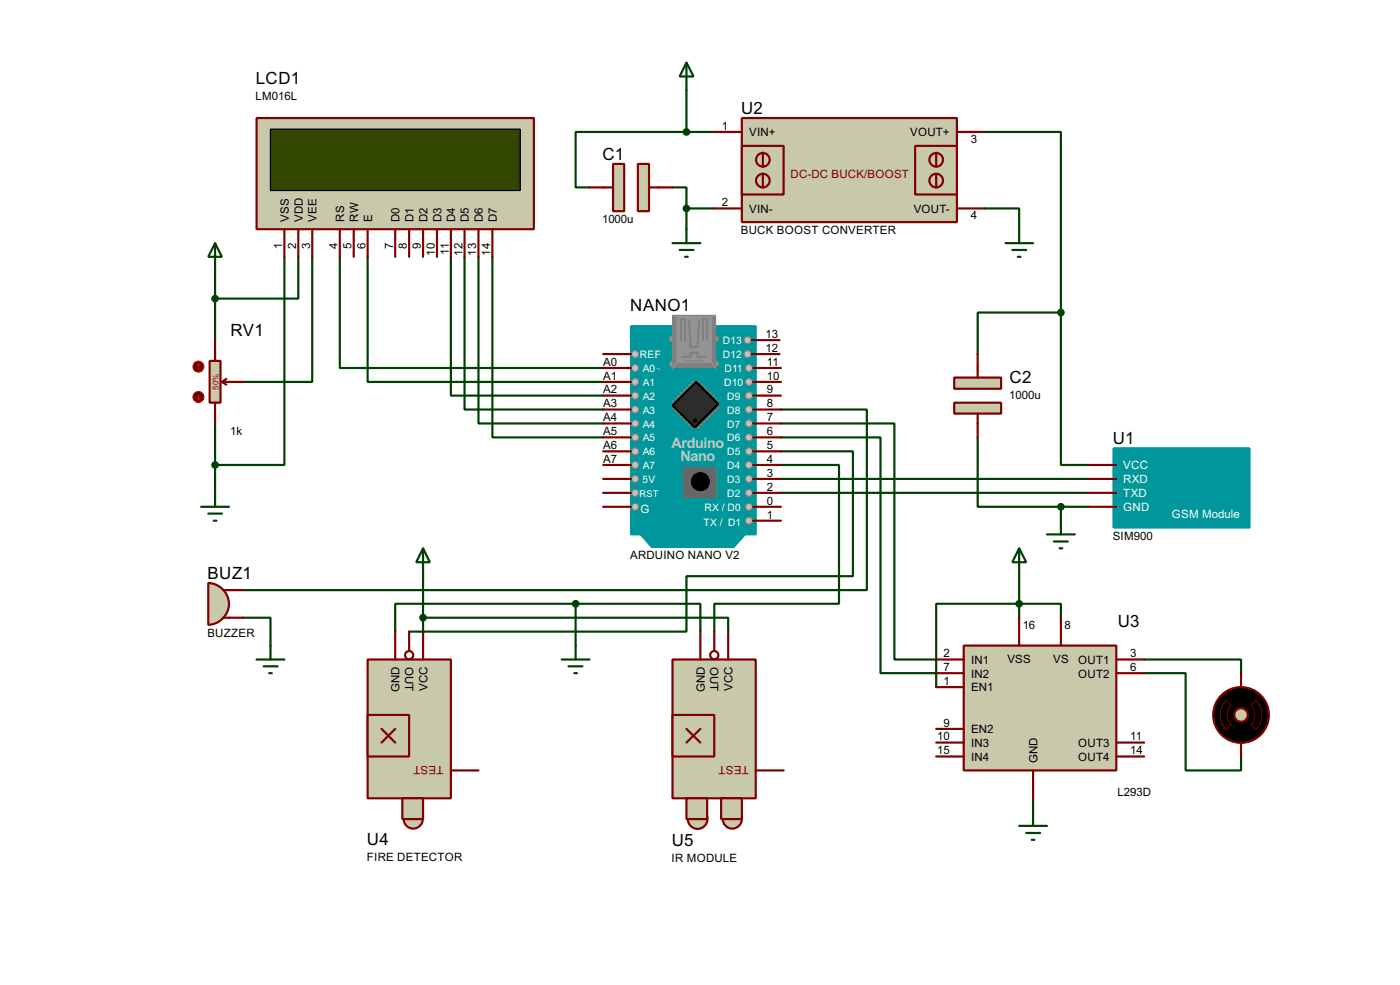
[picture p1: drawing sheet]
<svg xmlns="http://www.w3.org/2000/svg" width="256mm" height="180mm" viewBox="0 0 256 180" stroke-linecap="round" stroke-linejoin="round" font-family="sans-serif">
<g fill="none" stroke="#004000" stroke-width=".4">
<path d="M125.8 16.6v7.6M123.2 34.3h2.6v3.9M125.8 24.2h-20.3v10.1h2.5M125.8 24.2h5.1M125.8 38.2v3.8M125.8 38.2h5.1M180.4 38.2h6.3v3.8M180.4 24.2h14v33M39.4 49.6v12.7M52.1 47v38.1h-12.7M54.7 47v7.7h-15.3M57.2 47v22.9h-12.7"/>
<path d="M62.3 47v20.4h48.2M67.4 47v22.9h43.1M82.6 47v25.4h27.9M85.1 47v28h25.4M87.7 47v30.5h22.8M90.2 47v33.1h20.3M194.4 57.2v27.9h5M194.4 57.2h-15.3v7.6M39.4 77.5v12.7M143.1 77.5h20.8v43.2h7.6M143.1 75h15.7v33h-114.3M143.1 80.1h18.2v43.1h10.2"/>
<path d="M143.1 82.6h13.2v22.9h-30.5v10.1h-50.8M143.1 85.1h10.6v25.4h-22.8v5.1M143.1 87.7h56.3M143.1 90.2h56.3M179.1 80.1v12.7h15.3M194.4 92.8h5M194.4 92.8v2.5M44.5 113.1h5.1v5.1M77.5 113.1h55.9v2.5M77.5 105.5v10.1M105.5 110.5h22.8v5.1M105.5 110.5h-33.1v5.1"/>
<path d="M105.5 110.5v7.7M186.7 105.5v7.6M194.4 113.1v-2.6h-22.9v15.3M209.6 120.7h17.8v2.5M209.6 123.2h7.6v17.8h10.2v-2.5M189.3 146.1v2.5"/>
</g>
<path d="M115.6 59.7h22.9v38.1h-2l-2.1 2.3h-15l-2-2.3h-1.8z" fill-rule="evenodd" fill="#00979c" stroke="#00979c" stroke-width=".4"/>
<path d="M125.3 85.7h5.8v5.3h-5.8z" fill="#686767" stroke="#686767" stroke-width=".4"/>
<circle cx="128.3" cy="88.2" r="1.55" fill="#000" stroke="#000" stroke-width=".4"/>
<path d="M120.2 67.4l.8 .2" fill="none" stroke="#939393" stroke-width=".18"/>
<g fill="#c0c0c0" stroke="#808080" stroke-width=".25">
<circle cx="137.2" cy="67.4" r=".65"/>
<circle cx="136.9" cy="64.8" r=".65"/>
<circle cx="137.2" cy="69.9" r=".65"/>
<circle cx="137.2" cy="72.4" r=".65"/>
<circle cx="137.2" cy="77.5" r=".65"/>
<circle cx="137.2" cy="75" r=".65"/>
<circle cx="137.2" cy="80.1" r=".65"/>
<circle cx="137.2" cy="82.6" r=".65"/>
<circle cx="137.2" cy="87.7" r=".65"/>
<circle cx="137.2" cy="85.1" r=".65"/>
<circle cx="137.2" cy="90.2" r=".65"/>
<circle cx="137.2" cy="92.8" r=".65"/>
<circle cx="137.2" cy="95.3" r=".65"/>
<circle cx="136.9" cy="62.3" r=".65"/>
<circle cx="116.3" cy="64.8" r=".65"/>
<circle cx="116.3" cy="67.4" r=".65"/>
<circle cx="116.3" cy="72.4" r=".65"/>
<circle cx="116.3" cy="69.9" r=".65"/>
<circle cx="116.3" cy="75" r=".65"/>
<circle cx="116.3" cy="77.5" r=".65"/>
<circle cx="116.3" cy="82.6" r=".65"/>
<circle cx="116.3" cy="80.1" r=".65"/>
<circle cx="116.3" cy="85.1" r=".65"/>
</g>
<g fill="#939393" stroke="#757575" stroke-width=".18">
<circle cx="131.1" cy="62" r=".55"/>
<circle cx="131.1" cy="66.6" r=".55"/>
</g>
<g fill="#939393" stroke="#808080" stroke-width=".18">
<circle cx="123.2" cy="62" r=".55"/>
<circle cx="123.2" cy="66.6" r=".55"/>
</g>
<path d="M123.2 57.7h7.9v9.7h-7.9z" fill="#808080" stroke="#808080" stroke-width=".18"/>
<path d="M124 58h6.4v8.3h-6.4z" fill="#939393" stroke="#939393" stroke-width=".18"/>
<path d="M123.2 57.7l.8 .3M131.1 57.7l-.7 .3M124 66.3l-.8 1.1M130.4 66.3l.7 1.1" fill="none" stroke="#939393" stroke-width=".18"/>
<path d="M126.3 58.7l.2 4.6M128.1 58.7l-.3 4.9h-1.3M124.8 62.3v-3.8h.7v3.8M125 65.3h1.5v-.7h1.3v.7h1.5M128.8 62.3v-3.8h.8v3.8" fill="none" stroke="#808080" stroke-width=".4"/>
<path d="M125.5 66.1h3.3" fill="none" stroke="#808080" stroke-width=".2"/>
<g fill="none" stroke="#808080" stroke-width=".45">
<path d="M123.2 73.5l.6 .5M123.8 73l.5 .5M123.8 74.2l-.6 .5M124.3 72.4l.5 .6M124.3 74.7l-.5 .5M124.8 71.9l.5 .5M124.8 75.2l-.5 .5M125.3 71.4l.5 .5M125.3 75.7l-.5 .6M125.8 70.9l.5 .5M125.8 76.3l-.5 .5M126.3 70.4l.5 .5"/>
<path d="M126.3 76.8l-.5 .5M126.8 69.9l.5 .5M126.8 77.3l-.5 .5M127.3 77.8l-.5 .5M127.6 77.8l.5 .5M128.1 77.3l.5 .5M128.1 69.9l-.5 .5M128.6 76.8l.5 .5M128.6 70.4l-.5 .5M129.1 76.3l.5 .5M129.1 70.9l-.5 .5M129.6 75.7l.5 .6"/>
<path d="M129.6 71.4l-.5 .5M130.1 75.2l.5 .5M130.1 71.9l-.5 .5M130.6 74.7l.5 .5M130.6 72.4l-.5 .6M131.1 74.2l.5 .5M131.1 73l-.5 .5M131.6 73.5l-.5 .5"/>
</g>
<path d="M123.2 74.2l4.4-4.3 4 4.1-4.3 4.3z" fill-rule="evenodd" fill="#2c2c2c" stroke="#000" stroke-width=".4"/>
<circle cx="127.3" cy="77" r=".3" fill="#000" stroke="#000" stroke-width=".18"/>
<g fill="#c0c0c0" stroke="#808080" stroke-width=".25">
<circle cx="116.3" cy="87.7" r=".65"/>
<circle cx="116.3" cy="92.8" r=".65"/>
<circle cx="116.3" cy="90.2" r=".65"/>
</g>
<g fill="none" stroke="#800000" stroke-width=".4">
<path d="M110.5 77.5h5.1M110.5 75h5.1M110.5 72.4h5.1M110.5 69.9h5.1M110.5 67.4h5.1M110.5 64.8h5.1M137.7 64.8h5.1M137.7 62.3h5.1M138 77.5h5.1M138 75h5.1M138 72.4h5.1M138 69.9h5.1"/>
<path d="M138 67.4h5.1M110.5 92.8h5.1M110.5 90.2h5.1M110.5 87.7h5.1M110.5 85.1h5.1M110.5 82.6h5.1M110.5 80.1h5.1M138 92.8h5.1M138 95.3h5.1M138 90.2h5.1M138 87.7h5.1M138 85.1h5.1"/>
<path d="M138 82.6h5.1M138 80.1h5.1"/>
</g>
<path d="M47 21.6h50.8v20.4h-50.8z" fill="#c8c8aa" stroke="#800000" stroke-width=".4"/>
<path d="M49.6 23.7h45.7v11.2h-45.7z" fill="#324600" stroke="#000" stroke-width=".25"/>
<g fill="none" stroke="#800000" stroke-width=".4">
<path d="M52.1 42v5M54.7 42v5M57.2 42v5M62.3 42v5M64.8 42v5M67.4 42v5M72.4 42v5M75 42v5M77.5 42v5M80.1 42v5M82.6 42v5M85.1 42v5"/>
<path d="M87.7 42v5M90.2 42v5"/>
</g>
<path d="M38.4 66.1h2v7.6h-2z" fill="#c8c8aa" stroke="#800000" stroke-width=".4"/>
<path d="M39.4 62.3v3.8M39.4 73.7v3.8M40.7 69.9l.8 .5M40.7 69.9h3.8M41.5 69.4l-.8 .5" fill="none" stroke="#800000" stroke-width=".4"/>
<circle cx="36.3" cy="67.1" r="1" fill="#400000" stroke="#f00" stroke-width=".2"/>
<path d="M36.4 66.6l-.3 .3M36.4 66.6l.2 .3M36.4 66.6v1" fill="none" stroke="#f00" stroke-width=".2"/>
<circle cx="36.3" cy="72.7" r="1" fill="#400000" stroke="#f00" stroke-width=".2"/>
<path d="M36.1 73l.3 .2M36.4 72.2v1M36.6 73l-.2 .2" fill="none" stroke="#f00" stroke-width=".2"/>
<path d="M39.4 44.5l1.3 2.5h-2.5zM39.4 44.5v5.1M36.9 92.8h5.1M38.2 94h2.5M39.2 95.3h.5M39.4 90.2v2.6M191.8 97.8h5.1M193.1 99.1h2.5M194.4 95.3v2.5M194.1 100.4h.5" fill="none" stroke="#004000" stroke-width=".4"/>
<g fill="#004000" stroke="#004000" stroke-width=".4">
<circle cx="39.4" cy="85.1" r=".5"/>
<circle cx="39.4" cy="54.7" r=".5"/>
</g>
<path d="M204 82.1h24.9v14.5h-24.9z" fill="#00979c" stroke="#00979c" stroke-width=".4"/>
<path d="M199.4 87.7h5.1M199.4 90.2h5.1M199.4 85.1h5.1M199.4 92.8h5.1" fill="none" stroke="#800000" stroke-width=".4"/>
<g fill="#c8c8aa" stroke="#800000" stroke-width=".4">
<path d="M135.9 21.6h39.4v19.1h-39.4z"/>
<path d="M135.9 26.7h7.7v8.9h-7.7z"/>
<path d="M167.7 26.7h7.6v8.9h-7.6z"/>
</g>
<g fill="#c8c8aa" stroke="#800000" stroke-width=".4">
<circle cx="139.7" cy="29.3" r="1.25"/>
<circle cx="139.7" cy="33.1" r="1.25"/>
<circle cx="171.5" cy="29.3" r="1.25"/>
<circle cx="171.5" cy="33.1" r="1.25"/>
</g>
<path d="M130.9 24.2h5M130.9 38.2h5M139.8 28v2.5M139.8 31.8v2.5M171.5 28v2.5M171.5 31.8v2.5M175.3 24.2h5.1M175.3 38.2h5.1" fill="none" stroke="#800000" stroke-width=".4"/>
<path d="M125.8 11.5l1.3 2.5h-2.6zM125.8 11.5v5.1M123.2 44.5h5.1M124.5 45.8h2.6M125.5 47h.5M125.8 42v2.5M184.2 44.5h5.1M185.5 45.8h2.5M186.5 47h.5M186.7 42v2.5" fill="none" stroke="#004000" stroke-width=".4"/>
<path d="M176.6 118.2h27.9v22.8h-27.9z" fill="#c8c8aa" stroke="#800000" stroke-width=".4"/>
<g fill="none" stroke="#800000" stroke-width=".4">
<path d="M186.7 113.1v5.1M194.4 113.1v5.1M171.5 120.7h5.1M171.5 123.2h5.1M171.5 135.9h5.1M171.5 138.5h5.1M171.5 125.8h5.1M171.5 133.4h5.1M204.5 120.7h5.1M204.5 123.2h5.1M204.5 135.9h5.1M204.5 138.5h5.1"/>
<path d="M189.3 141v5.1"/>
</g>
<path d="M186.7 100.4l1.3 2.5h-2.5zM186.7 100.4v5.1M186.7 151.2h5.1M188 152.5h2.6M189 153.7h.5M189.3 148.6v2.6" fill="none" stroke="#004000" stroke-width=".4"/>
<circle cx="186.7" cy="110.5" r=".5" fill="#004000" stroke="#004000" stroke-width=".4"/>
<circle cx="227.3" cy="130.9" r="5.1" fill="#000" stroke="#800000" stroke-width=".4"/>
<path d="M224.7 128.2l.9 .9a2.54 2.54 0 0 0 0 3.6l-.9 .9a3.8 3.8 0 0 1 0-5.4zM229.2 129.1l.9-.9a3.8 3.8 0 0 1 0 5.4l-.9-.9a2.54 2.54 0 0 0 0-3.6z" fill="none" stroke="#800000" stroke-width=".18"/>
<circle cx="227.3" cy="130.9" r="1.25" fill="#c8c8aa" stroke="#800000" stroke-width=".4"/>
<path d="M227.4 123.2v2.6M227.4 135.9v2.6" fill="none" stroke="#800000" stroke-width=".4"/>
<path d="M38.2 106.7a3.8 3.8 0 0 1 3.8 3.8 3.8 3.8 0 0 1-3.8 3.9z" fill-rule="evenodd" fill="#c8c8aa" stroke="#800000" stroke-width=".4"/>
<path d="M40.9 108h3.6M40.9 113.1h3.6" fill="none" stroke="#800000" stroke-width=".4"/>
<path d="M49.6 118.2v2.5M47 120.7h5.1M48.3 122h2.6M49.3 123.2h.5" fill="none" stroke="#004000" stroke-width=".4"/>
<g fill="#c8c8aa" stroke="#800000" stroke-width=".4">
<path d="M67.4 120.7h15.2v25.4h-15.2z"/>
<path d="M73.7 146.1h3.8v3.8h-3.8z"/>
<path d="M67.4 130.9h7.6v7.6h-7.6z"/>
</g>
<circle cx="75.7" cy="149.9" r="1.75" fill="#c8c8aa" stroke="#800000" stroke-width=".4"/>
<g fill="none" stroke="#800000" stroke-width=".4">
<path d="M72.4 115.6v5.1M75 115.6v3.6M77.5 115.6v5.1M69.9 133.4l2.5 2.5M72.4 133.4l-2.5 2.5M82.6 141h5.1"/>
<circle cx="74.9" cy="119.9" r=".75"/>
</g>
<g fill="#c8c8aa" stroke="#800000" stroke-width=".4">
<path d="M123.2 120.7h15.3v25.4h-15.3z"/>
<path d="M132.1 146.1h3.8v3.8h-3.8z"/>
<path d="M125.8 146.1h3.8v3.8h-3.8z"/>
<path d="M123.2 130.9h7.7v7.6h-7.7z"/>
</g>
<g fill="#c8c8aa" stroke="#800000" stroke-width=".4">
<circle cx="134.1" cy="149.9" r="1.75"/>
<circle cx="127.8" cy="149.9" r="1.8"/>
</g>
<g fill="none" stroke="#800000" stroke-width=".4">
<path d="M128.3 115.6v5.1M130.9 115.6v3.6M133.4 115.6v5.1M125.8 133.4l2.5 2.5M128.3 133.4l-2.5 2.5M138.5 141h5.1"/>
<circle cx="130.8" cy="119.9" r=".75"/>
</g>
<path d="M77.5 100.4l1.3 2.5h-2.5zM77.5 100.4v5.1M105.5 118.2v2.5M102.9 120.7h5.1M104.2 122h2.5M105.2 123.2h.5" fill="none" stroke="#004000" stroke-width=".4"/>
<g fill="#004000" stroke="#004000" stroke-width=".4">
<circle cx="77.5" cy="113.1" r=".5"/>
<circle cx="105.4" cy="110.5" r=".5"/>
<circle cx="125.7" cy="24.2" r=".5"/>
<circle cx="125.7" cy="38.2" r=".5"/>
</g>
<g fill="#c8c8aa" stroke="#800000" stroke-width=".4">
<path d="M174.8 69.1h8.6v2.1h-8.6z"/>
<path d="M174.8 73.7h8.6v2h-8.6z"/>
</g>
<path d="M179.1 64.8v4.3M179.1 75.7v4.4" fill="none" stroke="#800000" stroke-width=".4"/>
<g fill="#004000" stroke="#004000" stroke-width=".4">
<circle cx="194.3" cy="92.8" r=".5"/>
<circle cx="194.3" cy="57.2" r=".5"/>
</g>
<g fill="#c8c8aa" stroke="#800000" stroke-width=".4">
<path d="M112.3 30h2.1v8.7h-2.1z"/>
<path d="M116.9 30h2v8.7h-2z"/>
</g>
<path d="M108 34.3h4.3M118.9 34.3h4.3" fill="none" stroke="#800000" stroke-width=".4"/>
<g font-size="3.5">
<text x="46.9" y="15.5">LCD1</text>
<text x="135.8" y="20.8">U2</text>
<text x="110.4" y="29.2">C1</text>
<text x="115.5" y="57">NANO1</text>
<text x="42.2" y="61.4">RV1</text>
<text x="185" y="70.1">C2</text>
<text x="203.9" y="81.3">U1</text>
<text x="38" y="105.9">BUZ1</text>
<text x="204.8" y="114.8">U3</text>
<text x="67.2" y="154.7">U4</text>
<text x="123.1" y="154.8">U5</text>
</g>
<g font-size="3" fill="#c0c0c0">
<text x="123" y="82.1">Arduino</text>
<text x="124.6" y="84.3">Nano</text>
</g>
<g font-size="2.4">
<text x="46.8" y="18.3">LM016L</text>
<text x="132.3" y="23.8">1</text>
<text x="137.2" y="25">VIN+</text>
<text x="166.7" y="25">VOUT+</text>
<text x="177.9" y="26.1">3</text>
<text x="52.9" y="40.6" transform="rotate(-90 52.9 40.6)">VSS</text>
<text x="55.5" y="40.6" transform="rotate(-90 55.5 40.6)">VDD</text>
<text x="58" y="40.6" transform="rotate(-90 58 40.6)">VEE</text>
<text x="63.1" y="40.6" transform="rotate(-90 63.1 40.6)">RS</text>
<text x="65.6" y="40.6" transform="rotate(-90 65.6 40.6)">RW</text>
<text x="68.2" y="40.6" transform="rotate(-90 68.2 40.6)">E</text>
<text x="73.2" y="40.6" transform="rotate(-90 73.2 40.6)">D0</text>
<text x="75.8" y="40.6" transform="rotate(-90 75.8 40.6)">D1</text>
<text x="78.3" y="40.6" transform="rotate(-90 78.3 40.6)">D2</text>
<text x="80.9" y="40.6" transform="rotate(-90 80.9 40.6)">D3</text>
<text x="83.4" y="40.6" transform="rotate(-90 83.4 40.6)">D4</text>
<text x="85.9" y="40.6" transform="rotate(-90 85.9 40.6)">D5</text>
<text x="88.5" y="40.6" transform="rotate(-90 88.5 40.6)">D6</text>
<text x="91" y="40.6" transform="rotate(-90 91 40.6)">D7</text>
<text x="110.3" y="40.9">1000u</text>
<text x="132.3" y="37.7">2</text>
<text x="137.2" y="39">VIN-</text>
<text x="167.4" y="39">VOUT-</text>
<text x="177.9" y="40.2">4</text>
<text x="51.7" y="45.6" transform="rotate(-90 51.7 45.6)">1</text>
<text x="54.3" y="45.7" transform="rotate(-90 54.3 45.7)">2</text>
<text x="56.8" y="45.6" transform="rotate(-90 56.8 45.6)">3</text>
<text x="61.9" y="45.7" transform="rotate(-90 61.9 45.7)">4</text>
<text x="64.4" y="45.6" transform="rotate(-90 64.4 45.6)">5</text>
<text x="67" y="45.7" transform="rotate(-90 67 45.7)">6</text>
<text x="72" y="45.7" transform="rotate(-90 72 45.7)">7</text>
<text x="74.6" y="45.7" transform="rotate(-90 74.6 45.7)">8</text>
<text x="77.1" y="45.6" transform="rotate(-90 77.1 45.6)">9</text>
<text x="79.7" y="46.8" transform="rotate(-90 79.7 46.8)">10</text>
<text x="82.2" y="46.6" transform="rotate(-90 82.2 46.6)">11</text>
<text x="84.7" y="46.8" transform="rotate(-90 84.7 46.8)">12</text>
<text x="87.3" y="46.8" transform="rotate(-90 87.3 46.8)">13</text>
<text x="89.8" y="46.8" transform="rotate(-90 89.8 46.8)">14</text>
<text x="135.7" y="42.9">BUCK BOOST CONVERTER</text>
<text x="140.3" y="64.4">12</text>
<text x="140.3" y="61.9">13</text>
<text x="110.5" y="72">A2</text>
<text x="110.5" y="69.5">A1</text>
<text x="110.5" y="67">A0</text>
<text x="140.5" y="72">9</text>
<text x="140.5" y="69.5">10</text>
<text x="140.5" y="67">11</text>
<text x="110.5" y="77.1">A4</text>
<text x="110.5" y="74.6">A3</text>
<text x="140.5" y="77.1">7</text>
<text x="140.5" y="74.6">8</text>
<text x="184.9" y="73">1000u</text>
<text x="42.2" y="79.7">1k</text>
<text x="110.5" y="79.7">A5</text>
<text x="110.5" y="82.2">A6</text>
<text x="140.5" y="82.2">5</text>
<text x="140.5" y="79.7">6</text>
<text x="110.5" y="84.7">A7</text>
<text x="140.5" y="89.8">2</text>
<text x="140.5" y="87.3">3</text>
<text x="140.5" y="84.7">4</text>
<text x="140.5" y="92.4">0</text>
<text x="140.5" y="94.9">1</text>
<text x="203.8" y="98.8">SIM900</text>
<text x="115.4" y="102.3">ARDUINO NANO V2</text>
<text x="38" y="116.6">BUZZER</text>
<text x="187.3" y="115.2">16</text>
<text x="195" y="115.2">8</text>
<text x="74.3" y="122" transform="rotate(90 74.3 122)">OUT</text>
<text x="130.1" y="122" transform="rotate(90 130.1 122)">OUT</text>
<text x="172.9" y="120.3">2</text>
<text x="172.9" y="122.8">7</text>
<text x="172.9" y="125.4">1</text>
<text x="177.9" y="121.5">IN1</text>
<text x="177.9" y="124">IN2</text>
<text x="184.5" y="121.4">VSS</text>
<text x="192.9" y="121.4">VS</text>
<text x="197.5" y="121.5">OUT1</text>
<text x="197.5" y="124">OUT2</text>
<text x="207.1" y="120.3">3</text>
<text x="207.1" y="122.8">6</text>
<text x="73.2" y="126.7" transform="rotate(-90 73.2 126.7)">GND</text>
<text x="78.3" y="126.5" transform="rotate(-90 78.3 126.5)">VCC</text>
<text x="129.1" y="126.7" transform="rotate(-90 129.1 126.7)">GND</text>
<text x="134.2" y="126.5" transform="rotate(-90 134.2 126.5)">VCC</text>
<text x="177.9" y="126.6">EN1</text>
<text x="171.7" y="135.5">10</text>
<text x="172.9" y="133">9</text>
<text x="177.9" y="136.7">IN3</text>
<text x="177.9" y="134.2">EN2</text>
<text x="197.5" y="136.7">OUT3</text>
<text x="207.1" y="135.5">11</text>
<text x="171.7" y="138.1">15</text>
<text x="177.9" y="139.3">IN4</text>
<text x="190.1" y="139.7" transform="rotate(-90 190.1 139.7)">GND</text>
<text x="197.5" y="139.3">OUT4</text>
<text x="207.1" y="138.1">14</text>
<text x="204.7" y="145.8">L293D</text>
<text x="67.2" y="157.7">FIRE DETECTOR</text>
<text x="123" y="157.7">IR MODULE</text>
</g>
<g font-size="2.4" fill="#800000">
<text x="144.8" y="32.5">DC-DC BUCK/BOOST</text>
<text x="81.3" y="140.3" transform="rotate(-180 81.3 140.3)">TEST</text>
<text x="137.2" y="140.3" transform="rotate(-180 137.2 140.3)">TEST</text>
</g>
<g font-size="2.4" fill="#fff">
<text x="205.8" y="88.4">RXD</text>
<text x="205.8" y="85.9">VCC</text>
<text x="117.3" y="93.8">G</text>
<text x="205.8" y="91">TXD</text>
<text x="205.8" y="93.5">GND</text>
<text x="214.7" y="94.8">GSM Module</text>
</g>
<g font-size="2.1" fill="#fff">
<text x="117.2" y="65.6">REF</text>
<text x="132.4" y="65.6">D12</text>
<text x="132.4" y="63">D13</text>
<text x="117.7" y="70.7">A1</text>
<text x="117.7" y="68.1">A0</text>
<text x="132.7" y="70.7">D10</text>
<text x="132.7" y="68.1">D11</text>
<text x="117.7" y="75.7">A3</text>
<text x="117.7" y="73.2">A2</text>
<text x="133.2" y="73.2">D9</text>
<text x="133.2" y="75.7">D8</text>
<text x="117.7" y="83.4">A6</text>
<text x="117.7" y="80.8">A5</text>
<text x="117.7" y="78.3">A4</text>
<text x="133.2" y="78.3">D7</text>
<text x="133.2" y="80.8">D6</text>
<text x="133.2" y="83.4">D5</text>
<text x="117.7" y="88.4">5V</text>
<text x="117.7" y="85.9">A7</text>
<text x="133.2" y="85.9">D4</text>
<text x="133.2" y="88.4">D3</text>
<text x="129.1" y="93.5">RX / D0</text>
<text x="133.2" y="91">D2</text>
<text x="128.9" y="96.3">TX / D1</text>
</g>
<text font-size="1.9" fill="#fff" x="117.2" y="90.9">RST</text>
<text font-size="1.7" fill="#c00000" x="40" y="71.4" transform="rotate(-90 40 71.4)">50%</text>
</svg>
